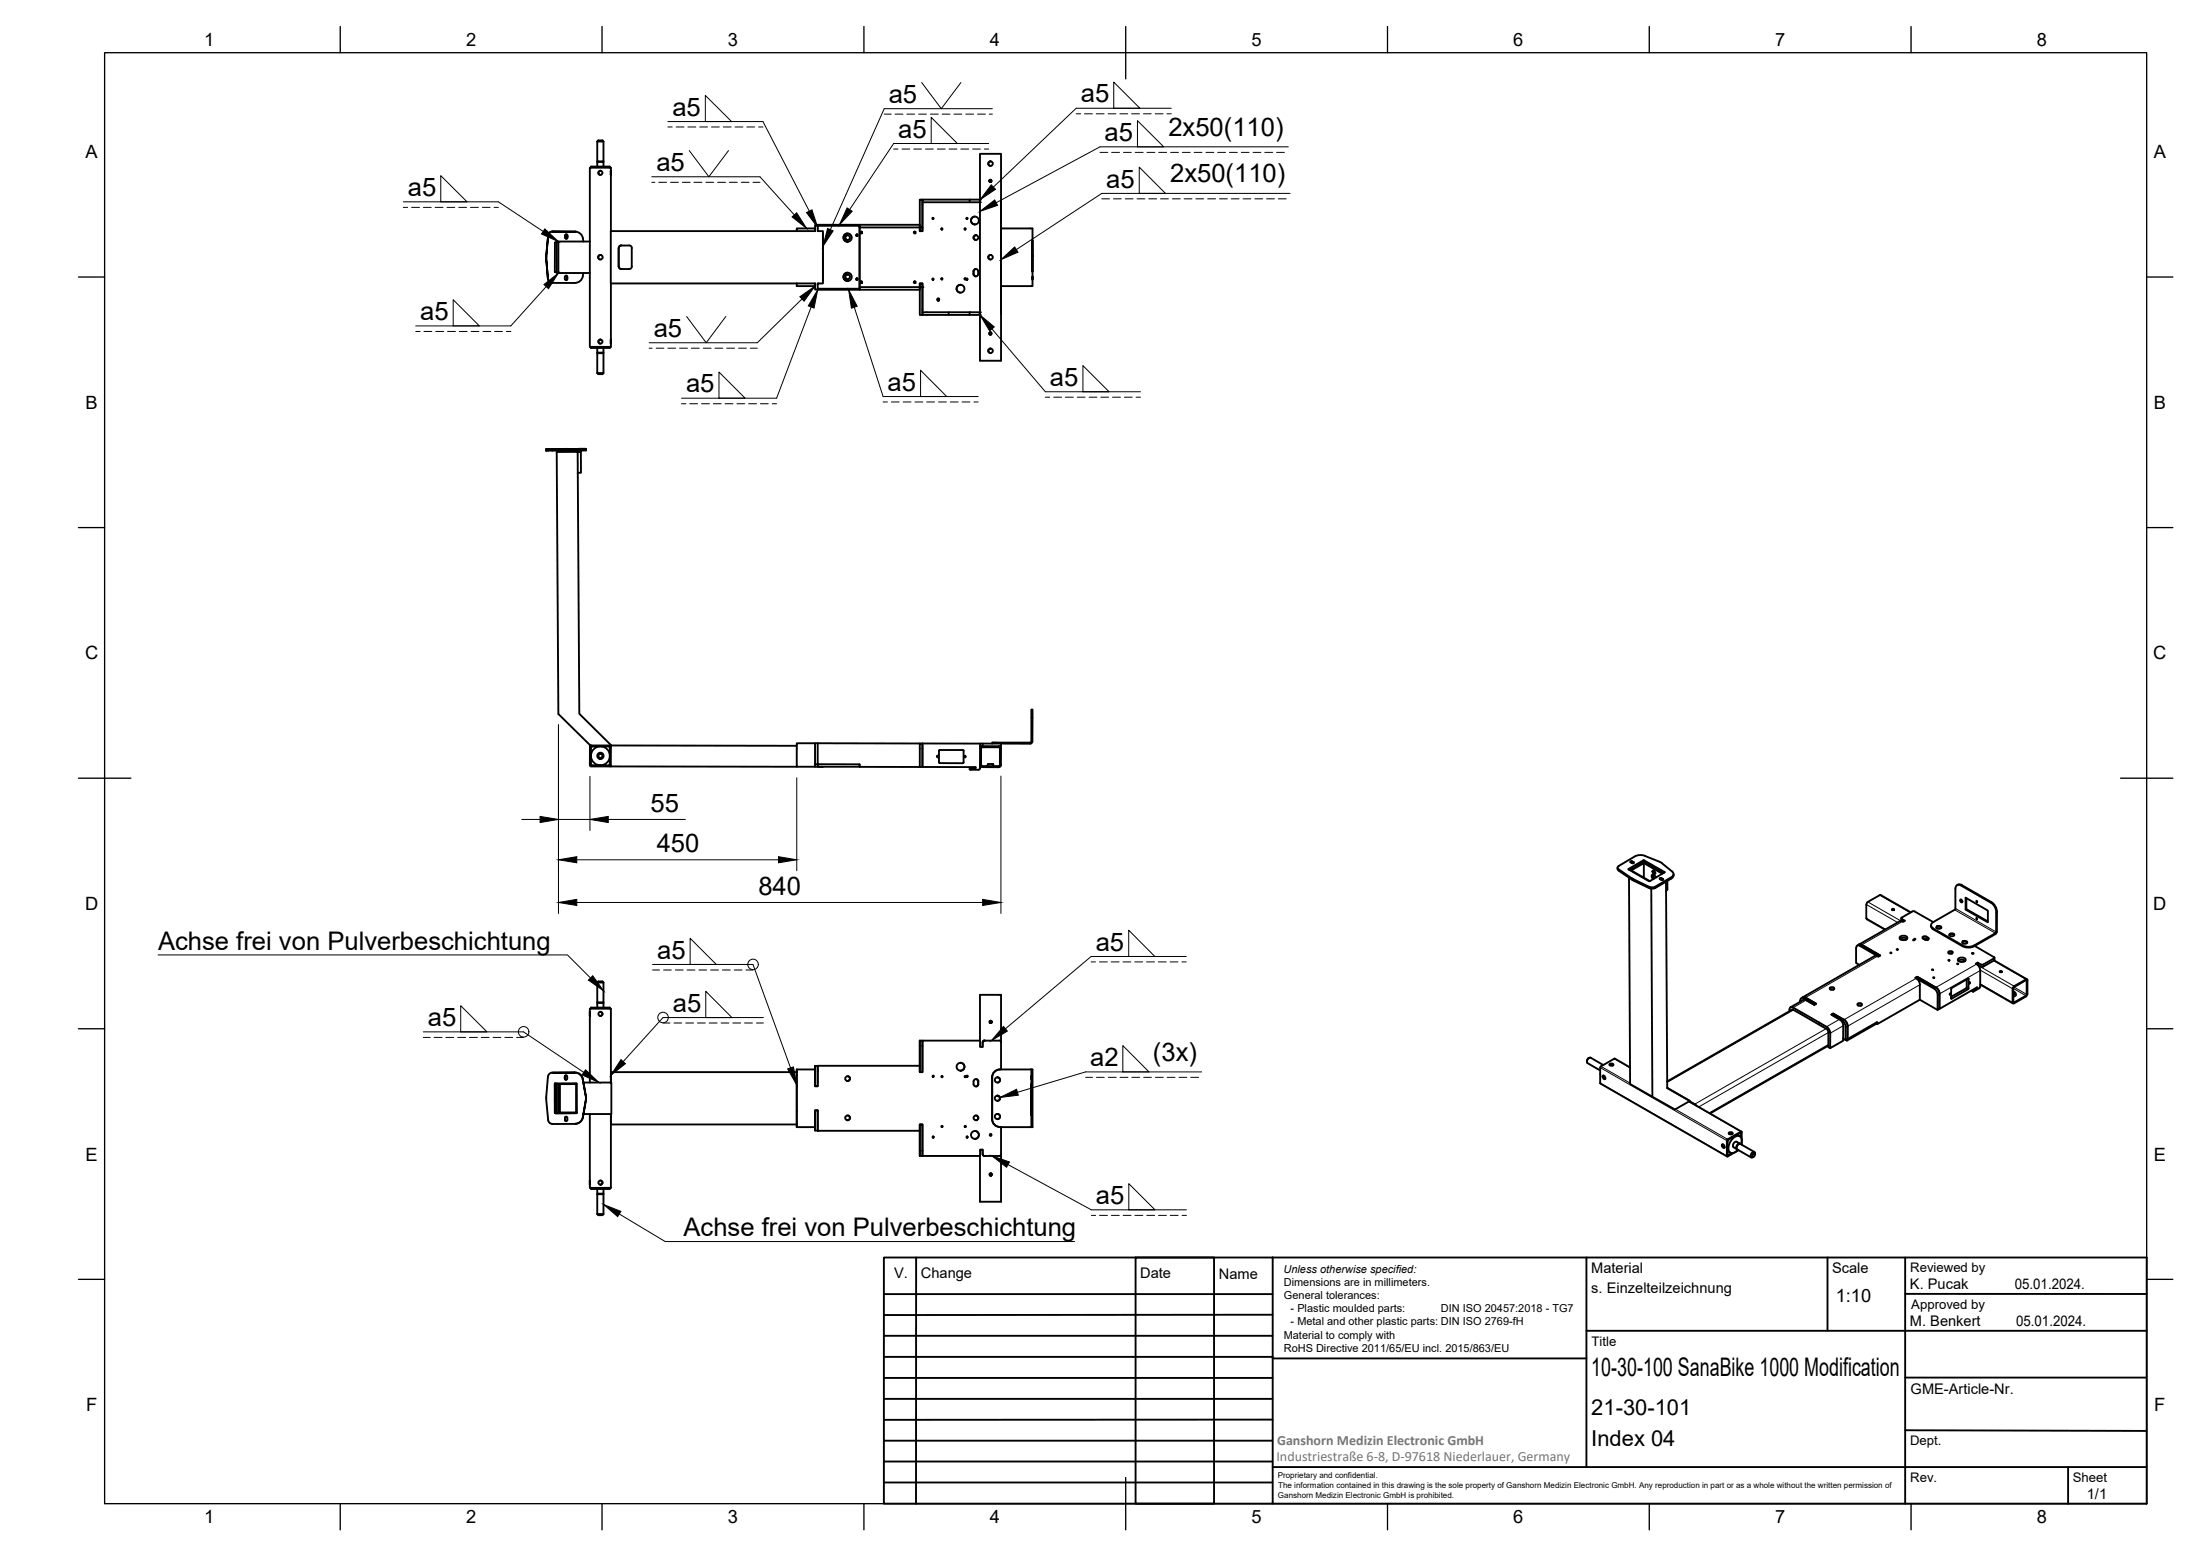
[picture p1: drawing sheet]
<svg xmlns="http://www.w3.org/2000/svg" width="420mm" height="297mm" viewBox="0 0 420 297" stroke-linecap="round" stroke-linejoin="round" font-family="sans-serif">
<!-- layer: Visible -->
<g fill="none" stroke="#000" stroke-width=".36">
<path d="M112.9 32v-.2h3.6v.2M114.1 31.8v-.9h1.2v.9M114.1 27l.2-.2h.8l.2 .2M114.1 27h1.2M114.1 27v3.8h1.2v-3.8M114.2 30.8v.1M114.7 32.6a.39 .39 0 0 0-.4 .4 .39 .39 0 0 0 .4 .4M115.1 30.8v.1M116.5 32h-3.9v34.2h4.1v-12.1M116.5 32h.2v12.1M116.6 32.6v.8zM176.2 38.6v5.5h-.5v-6h.5v5.3h-.5v.7h.5v-.7"/>
<path d="M176.2 38.6h11M185.2 38.1v.5M187.2 38.1h-11v.5M187.2 29.4h4v39.5h-4zM189.2 30.8a.43 .43 0 0 0-.5 .4 .43 .43 0 0 0 .5 .5M189.2 34.3l-.2 .2 .2 .3M191.2 38.4v21.4M191.2 38.4h.1M104.3 48.9l.4-4-.4 4M104.3 48.9v.4M104.6 53.3l-.3-4 .3 4M104.7 53.3a.79 .79 0 0 0 .8 .7"/>
<path d="M105.4 54h.1M105.5 54h4.3M105.5 44.2h4.3h-4.3M105.5 44.2a.79 .79 0 0 0-.8 .7M106.1 52h.1M106.3 46.3l-.3 .1 .1 5.6M106.3 52h-.3h.3M106.6 46.1h-.3v6h.3M107.9 52.9v.4M107.9 53.3l.2 .2 .2-.2-.2 .2M108.1 52.6l.2 .3-.2-.3-.2 .2M108.1 44.7l.3 .3-.3-.3-.2 .3 .1 .5h.3l.1-.1-.3 .2"/>
<path d="M108.3 52.9v.4zM108.4 45v.4zM109.8 44.2a1.67 1.67 0 0 1 1.6 1.9M109.8 44.2h.1M111.3 52.8a1.49 1.49 0 0 1-1.5 1.2M111.4 52.1l-.1 .7M112.6 46.1h-6v6h6M114.7 48.7a.43 .43 0 0 0-.5 .4 .43 .43 0 0 0 .5 .4M118.7 46.9h1.5M118.7 46.8l-.5 .3v.2v3.6l.2 .4 .3 .1M120.2 46.8l.4 .3v.3v3.7l-.4 .3h-1.5M152.2 44.1h-35.6v10h35.6"/>
<path d="M152.2 44.1h3.5M152.2 54.1h3.5M152.2 54.1v.5h3.5v-.5M152.2 44.1v-.5h3.5v.5M155.7 54.1v1.2h.5M156.2 55.1v.2h19.5v-1.2h.5v5.5M156.2 43.1h8v12h-8v-1h1v-10h-1zM157.2 44.6v9.1M161.9 44.9a.46 .46 0 0 0-.5 .5 .46 .46 0 0 0 .5 .4M161.9 52.4a.46 .46 0 0 0-.5 .4 .46 .46 0 0 0 .5 .5M161.9 44.6a.79 .79 0 0 0-.8 .8 .79 .79 0 0 0 .8 .8M161.9 52.1a.79 .79 0 0 0-.8 .7 .79 .79 0 0 0 .8 .8"/>
<path d="M163.7 53.1l-.2 .2 .2 .2M163.7 44.8l-.2 .1 .2 .2M164.2 42.9v.5h11.5v-.5h-19.5v.2v-.1h-.5v1.1M164.2 43.4v11.4M175.7 54.8h-11.5v.5M175.7 54.1h.5v.7h-.5zM175.7 54.8v5.3h.5v-5.3M178.2 53.2l-.1 .1 .1 .1M178.2 41.6l-.1 .1 .1 .1M179.9 43.6l-.1 .1 .1 .1M179.9 53.1l-.1 .1 .1 .1M181.2 59.6v.5"/>
<path d="M183.4 54.4a.75 .75 0 0 0-.7 .7 .75 .75 0 0 0 .7 .8M184.3 53.1l-.1 .1 .1 .1M184.3 43.6l-.1 .1 .1 .1M184.7 41.6l-.1 .1 .1 .1M184.7 53.2l-.1 .1 .1 .1M185.2 59.6v.5M185.9 51.8a.46 .46 0 0 1 .5-.4 .46 .46 0 0 1 .4 .4v.5M185.9 51.8v.5M186.2 41.3a.75 .75 0 0 0-.8 .8 .75 .75 0 0 0 .8 .7M186.4 44.9a.46 .46 0 0 0-.5 .5 .46 .46 0 0 0 .5 .4M186.4 51.4l-.4 .2-.1 .2M186.8 52.3a.46 .46 0 0 1-.4 .5 .46 .46 0 0 1-.5-.5l.1 .2 .4 .3"/>
<path d="M187.2 59.6h-11v.5h11M189.2 48.7a.43 .43 0 0 0-.5 .4 .43 .43 0 0 0 .5 .4M191.2 43.6h6v11h-6M191.2 59.8h.1M197.2 45.9v6zM197.2 52.8v.6zM197.2 48.7v.3zM112.9 66.2v.2h3.6v-.2M114.1 66.4v.9h1.2v-.9M114.1 71.2l.2 .2h.8l.2-.2M114.1 71.2h1.2M114.1 71.2v-3.8h1.2v3.8"/>
<path d="M114.2 67.3v.1M114.7 64.8a.39 .39 0 0 0-.4 .4 .39 .39 0 0 0 .4 .4M115.1 67.3v.1M116.6 64.8v.8zM189.2 66.5a.43 .43 0 0 0-.5 .5 .43 .43 0 0 0 .5 .4M189.2 63.4l-.2 .3 .2 .2M104.3 85.7h7.6h-7.6v.3M104.3 86h.1M106 85.7h4.2zM107.9 85.7h.5zM108.3 85.7h-.4M110.9 86.2l-.6 .1 .6-.1 .1 4-.7 .1"/>
<path d="M111.9 85.7v.3h-7.6M112.7 146.1l.2 .2h3.6l.2-.2M112.7 142.5l-.1 3.6M112.9 142.3l-.2 .2M114.1 146l-.1 .1M115.2 146l.1 .1M116.5 142.3l.2 .2M116.5 142.7l-.2-.2-3.4 .1v3.4h3.5l.1-3.3M116.7 142.3l-.1 4 35.6 .1M116.8 142.3l-6.2-6-.3-50h-4l.3 50 6.2 6 39.4 .1M155.7 146.4h1.5M155.7 141.9h-3.5v4.5h3.5v-.5"/>
<path d="M156.2 141.9v4h8v.5h11.5M156.2 141.9h-.5v4h.5v.5h8v-.5M156.2 141.9h19.5M175.7 141.9h.5v4.5h-.5zM176.2 142.9v3.5h10.1l.1 .1-.1 .1M179.5 143.2h4.4l.1 .1M179.5 143.2l-.2 .1 .1 2.3 4.5 .1M184 143.3v2.2M184 145.5l-.1 .2M185.3 146.6h1M185.3 146.6l-.1 .2 .1 .1M187.2 146.6l-.3 .3h-1.6"/>
<path d="M187.2 142v4.6M187.2 142.4h.4M187.2 146l.2 .4h.2M187.4 142.8v3.2M187.4 146l.2 .2M187.6 146.4l3.2 .1M187.6 142.6h3.2l.2 .3-.1 3.3h-3.3M187.6 142.4l3.2 .1M187.6 142.6l-.2 .2M187.6 142.4l-.3 .2-.1 .2M187.7 142v.4M188.6 146.2l.1-.4h.9l.2 .4"/>
<path d="M188.6 146.1l-.1 .1M189.5 142v-.3h7.4l.1-6.2h.2v6.1l-.2 .3-.2 .1M190.8 142.5l.3 .2 .1 .2v3.2l-.1 .1-.3 .2M191.2 142v.5h-.4M191.2 142l-15-.1v1M191.2 142h5.6M308.9 165.6l.2 .6M309.1 166.2l2.6 1.7M309.2 165.3l-.3 .4 .2 .2 2.6 1.8M311.1 167.5l.2 39.4 8.6 4.9 2.8-1.6-4.3-2.5M311.2 166.1l2.7-1.6 3.8 2.2M311.5 164.6l.2 .1"/>
<path d="M311.7 164.7l.2 .1M311.7 167.7l.3 .1M311.7 167.9l.3 .2M311.7 164.4l-.4 .1 .4 .3h.3v-.2l-.3-.2M311.9 168.1l3.1 1.5M312.2 163.5l-3.1 1.8M313.8 164.2l-2.8 1.7 4.1 2.3M313.8 164.5l-2.6 1.6M313.9 167.6v-2.8l-2.4 1.4 3.6 2M313.9 164.8l3.6 2M314 164.2l3.9 2.3-2.8 1.7M314 164.5l3.8 2.1"/>
<path d="M314 164.5h-.1M314 164.2h-.1M314.1 163.4l2.8 1.1M314.2 163.4l-1.2-.2-.8 .3M314.2 164.6l1.9 1.1M315.4 169.7l.2 39.7M315.6 166.2l.4 .1 .1 .5-.4-.1zM315.7 166.9v.4l.2 .4M315.8 166.2l.1 .3 .2 .2M315.9 167l-.1 .3 .2 .4M315.9 166.2v.3l.2 .2M316.3 167.5l-.2-.2a.44 .44 0 0 0-.6-.3v.4l.2 .4"/>
<path d="M316.9 164.5l2.4 1.9M317 167.8l.4 .2 .3-.1-.5-.3-.3 .1 .1 .1M317.1 167.8l.4 .2M318.2 168.3l.2 39.4M318.4 168.2l.1 1.7-.3 .1M319.3 166.4l.3 .2-.1 .6-3.6 2.2-.9-.1-3.1-1.5M319.6 166.9a.79 .79 0 0 1-.4 .8l-3.1 1.8-.5 .2-.6-.1M356.4 172.7v2.6M356.5 175.3v.1l3.5 2.1M356.7 172.2l-.2 .4M359.2 170.9l5.7 3.3M359.2 170.9l-2.5 1.3"/>
<path d="M361.4 173.7h.3M361.4 173.5l.4 .1-.4 .1zM362.9 179.2l.6-.2 .7 .2M363 179.2v.2M363 179.2l.5 .3M363 178.7l.2-.1a.75 .75 0 0 1 1.1 .6 .98 .98 0 0 1-1.5 0zM363.1 175.3l.2 .6M363.2 175.2v.2l.6 .4-.3 .2-.3-.2h-.4l-8.1 4.7M365.4 179.4h.2l-.2 .1zM365.6 179.2l.2 .1h-.2zM365.7 174l3.5 2M365.7 174h-.5l-2 1.2"/>
<path d="M367.3 179.2h.6M367.9 179.2l.3 .2M367.9 178.8l-.4-.1-.3 .2a.78 .78 0 0 0 1.2 .4l-.1-.3-.4-.2M368.8 176.6v.4l.4 .4 5.7 3.3M369.2 177.3l5.7 3.2M369.2 176l-.4 .5 .1 .5 .3 .2M369.8 177a.55 .55 0 0 1 .5-.3 .55 .55 0 0 1 .5 .4 .55 .55 0 0 1-.6 .2 .55 .55 0 0 1-.4-.3zM369.8 177.1l.5-.2 .5 .2M372.3 178.4a.55 .55 0 0 1 .5-.2 .55 .55 0 0 1 .4 .3 .55 .55 0 0 1-.5 .2 .55 .55 0 0 1-.4-.3zM372.3 178.5l.5-.2 .4 .2M373.3 173.7l-4.1 2.3M373.9 168.9l-.1 .1"/>
<path d="M373.9 168.9l.8 .1 5.6 3.2a2.24 2.24 0 0 1 1.1 1.8M374.5 171.7v.3l.3 .2M374.5 169l5.7 3.3a2.22 2.22 0 0 1 1 1.8v3.9l-4.2 2.5M374.5 169a.67 .67 0 0 0-.7 0 .67 .67 0 0 0-.4 .7v3.7l-.1 .3M374.8 179.8a.55 .55 0 0 1 .5-.2 .55 .55 0 0 1 .4 .4 .55 .55 0 0 1-.5 .2 .55 .55 0 0 1-.4-.4zM374.8 180l.4-.2 .5 .2M375.4 171.4l4.2 2.4v2.3l-4.2-2.5zM375.5 171.5v2.1l4.1 2.3M375.5 173.6h-.1M377.5 172l.1 .2zM377.5 175.2l.1 .2zM381.4 177.8l-.3 .5-4.1 2.4a2.41 2.41 0 0 1-2.1-.1"/>
<path d="M381.4 174.1v3.7M112.6 193.2v.8zM112.9 192.6v-.3h3.6v.3M114.1 192.3v-.8h1.2v.8M114.1 187.6l.2-.2h.8l.2 .2M114.1 187.6h1.2M114.1 187.6v3.8h1.2v-3.8M114.2 191.4v.1M114.7 193.2a.39 .39 0 0 1 .4 .3 .39 .39 0 0 1-.4 .4M115.1 191.4v.1M175.7 198.7v6h.5v-5M175.7 198.7h.5v1"/>
<path d="M175.7 198.7v4.8M176.2 199.7v5h-.5v-1.2M187.2 198.7v-8.8h4v14.3M187.7 199v.9h-.5v-1.2h-11v1M187.7 199v.9M188 198.7h2.9M188 198.6l-.3 .3M189.2 194.9l.2 .2-.2 .2M190.9 198.6l.3 .3M342.1 192.8h.4l6.5 3.8 .2 .4v2.9l.3 .2M342.3 192.7l-23.9 13.7M342.5 192.3l6.3 3.7a1.57 1.57 0 0 1 .7 1.2v2.9l2.5-1.4v-2.9a1.56 1.56 0 0 0-.7-1.2"/>
<path d="M342.5 192.3l-.3-.1a.57 .57 0 0 0-.4 .8M344.4 190.9h.5M344.4 190.9l-2.4 1.4M344.8 190.4l2.1 1.2-.4 .2-1.6-.9M344.8 190.4l-.4-.1-.2 .2M344.8 190.4l2.1 1.2-.4 .2-2.3-1.2a.54 .54 0 0 0-.4 .6M344.8 190.4l-.3-.1-.5 .3M349.2 199.6l-22.6 13M349.6 188.5l.4-.1 .2 .1 .1 .3-.5 .2-.4-.2zM349.6 188.9h.6M351.3 194.6l-1.5-.9 .3-.2 2 1.2a1.44 1.44 0 0 1 .8 1.2l-.1 2.4M352 198.3l.5 .2 .3-.2"/>
<path d="M352.1 194.7l-2-1.2-.3 .2 2 1.1a1.57 1.57 0 0 1 .7 1.3M352.1 194.6a1.57 1.57 0 0 1 .8 1.3M352.5 196.1v2.4M352.5 198.5l.2 .2M352.8 195.9v2.4M354.5 181v2.8l.6 .4M354.8 191.6l.5-.1 .2 .1 .1 .2-.5 .2-.4-.2zM354.9 192h.5M355.1 180.3h.5M355.2 180.6l3.5 2 .4-.2-3.5-2 3.5 2-.4 .2-.1-.1M355.2 180.6l-.5-.1-.2 .5M358.1 182.4l.5 .1"/>
<path d="M358.1 182.5l-13.8 7.9M358.4 195.4l-5.7 3.3v-.3M358.4 195.4l.1 .1M358.4 195.2v.2M361 181.9h.2l-.2 .1zM362.3 181.2h.2l-.2 .1zM366 186.8l-.2-.1 .4-.2 3.5 2M366 186.8a1.57 1.57 0 0 1 .7 1.2M366.6 188v2.8l-8.1 4.7v-.4l-5.7 3.3M369 185.1h.2l-.2 .1zM369.2 186.6h.2l-.2 .1zM369.7 188.5l-3.5-2-.4 .2 3.5 2a1.57 1.57 0 0 1 .8 1.2l-.1 2.9"/>
<path d="M369.7 188.5a1.57 1.57 0 0 1 .7 1.2M370.4 189.7v2.9l-.4 .2-3.4-2M372.1 183.3h.2l-.2 .1zM372.2 181.6h.4h.2l.1 .3-.5 .2-.3-.2zM372.2 182h.6M372.5 189.6v.2l-.1 .1zM373.8 183.9l.2 .1-.2 .1zM374 183.4l.7-.2 .6 .2M374.1 182.9l.3-.1a.75 .75 0 0 1 1 .5 .98 .98 0 0 1-1.5 0zM374.9 180.5a2.33 2.33 0 0 0 2.1 0M375.5 188.7l-2.9 1.6M375.6 187v1.5"/>
<path d="M375.6 188.5l-.1 .2M375.9 186.8l-3.2 1.9v2l3.1-1.8 .2-.2M375.9 186.8l.1 .1M376 186.9l-.1 1.8M376.1 187.5l.1 .2-.1 .1zM376.5 189.1l.3 .2M376.7 181.9l.2 .1-.2 .1zM376.9 189l-.1 .2 .1 .1M377.1 180.6l3.7 2.1M377.5 184a1.57 1.57 0 0 1 .7 1.3M377.5 184.1l-.2-.1 .4-.2 .6 .3M377.5 188.7l-.6 .3"/>
<path d="M377.6 188.6v-.1l-7.2 4.1v-2.9M377.7 183.8v.4M378 188.7l-1.1 .6M378.2 185.3v3M378.2 187.9l6.3 3.7M378.2 188.3l-.2 .4M378.3 184.1h.5M380.8 183.4l-2.2 1.2-.9-.4M380.8 182.7v.2l-2 1.2M380.8 183.3l6.3 3.7M380.9 182.8l-.1 .6M381.9 185.6h.4"/>
<path d="M382 185.4l.3 .1-.3 .1zM384.4 188.8v2.6M384.4 191.4v.1h.2M384.4 188.7l.3-.4 2.2-1.3h.3v2.9l-.3 .3-2.3 1.3M384.5 189.8l.4-.2-.3-.2 .3 .2 .1 .3M384.7 188.4l2.3-1.3v2.9l-2.4 1.4-.1-2.7M384.7 188.4l-.2 .3M105.4 204.8h.1M105.5 204.8a.84 .84 0 0 0-.9 .7 24.7 24.7 0 0 0 .2 8.6l.4 .4 .3 .1h4.3M105.5 204.8h.1M106 212.4v-5.5l.1 5.6M106 206.8l4.2 .1"/>
<path d="M106.1 206.8l-.1 .1M106.1 212.5h4h-4M106.3 206.8v5.7M106.6 207h3.4v5.4h-3.4zM106.9 207v5.4M107.9 205.9v-.4v.4M107.9 213.8l.2 .2M107.9 213.8v-.4v.4M108.1 205.3l-.2 .2 .2-.2 .2 .2v.6h-.3l-.1-.2 .2 .2M108.1 213.2l-.2 .2 .1-.2h.3l.1 .6-.3 .2-.2-.2M109.8 204.8h-4.3h4.3M109.8 204.8a1.49 1.49 0 0 1 1.5 1.2"/>
<path d="M110.1 212.5h.1M110.2 206.9l-.1 5.6M111.3 213.3a1.49 1.49 0 0 1-1.4 1.2M111.3 213.3l.6-3.3-.6 3.3M111.4 206.7h5.4v6h-5.4M111.9 209.3l-.6-3.3 .6 3.3M111.9 209.3v.7M112.6 206.7v-14.1h4.1v14.1M112.6 212.7v14.1h4.1v-14.1M116.7 204.8v.5M116.7 214.1v.4M116.7 204.7h35.5"/>
<path d="M116.7 214.7h35.5M152.2 204.2v10.5M152.2 204.7v10.5h3.5v-3.2h.5v3.8M152.2 204.2v.5M152.2 214.7v.5M155.7 212h.5v3.8h-.5zM155.7 215.2v.6M155.7 203.5h.5v3.9h-.5v-3.9v.7M156.2 215.9h19.5M156.2 203.5h.1M161.9 212.9a.46 .46 0 0 1 .4 .5 .46 .46 0 0 1-.4 .5M161.9 205.5a.46 .46 0 0 1 .4 .4 .46 .46 0 0 1-.4 .5"/>
<path d="M175.7 215.9v-1.2h.5v5M175.7 203.5h-19.5v3.9h-.5v-3.2h-3.5M175.7 214.7h.5v6h-.5zM175.7 215.9v4.8M178.2 205.3l.1 .2-.1 .1M178.2 216.9l.1 .2-.1 .1M179.9 214.9l.1 .1-.1 .2M179.9 205.4l.1 .1-.1 .1M183.4 202.9a.75 .75 0 0 1 .8 .7 .75 .75 0 0 1-.8 .8M184.3 205.4l.1 .1-.1 .1M184.3 214.9l.1 .1-.1 .2M184.7 216.9l.1 .2-.1 .1"/>
<path d="M184.7 205.3l.1 .2-.1 .1M185.9 206.9a.46 .46 0 0 0 .5 .5 .46 .46 0 0 0 .4-.5v.3l-.4 .2M186.2 215.9a.75 .75 0 0 1 .7 .8 .75 .75 0 0 1-.7 .7M186.4 212.9a.46 .46 0 0 1 .4 .5 .46 .46 0 0 1-.4 .5M186.4 206l.4 .2v.3M186.8 206.5v.5M186.8 206.5a.46 .46 0 0 0-.4-.5 .46 .46 0 0 0-.5 .5v.5M187.7 219.5v.9v-.9h-.5v1.2h-11v-1M189.2 216.5l.1 .2-.1 .1M190.5 205.7a.5 .5 0 0 1 .5 .5 .5 .5 0 0 1-.5 .5M190.5 209.2a.5 .5 0 0 1 .5 .5 .5 .5 0 0 1-.5 .4M190.5 212.6a.5 .5 0 0 1 .5 .5 .5 .5 0 0 1-.5 .5"/>
<path d="M191.2 215.2v14.2h-4v-8.7M197 205.4v.6zM197 209.8v.2zM197 204.2h.2v11h-6.2M197 204.2h-6a1.49 1.49 0 0 0-1.5 1.5v8a1.49 1.49 0 0 0 1.5 1.4M197 204.2v11M197 206.9v6zM303.4 202l-.3 .3v.4M303.5 201.9l-.2 .1M305.6 203.8v3M305.6 206.7l24.2 14.1M305.6 205.1h.1"/>
<path d="M305.8 203.6l2.6-1.5 2.9 1.7M305.8 203.6l-.2 .2M306.1 205.4l.4 .1 .1 .5-.4-.1zM306.2 203.3l-2.4-1.4a.7 .7 0 0 0-.6 1.1l2.4 1.4M306.2 205.3a.54 .54 0 0 0 .4 .6M307.4 203.2l.5-.2 .2 .3-.4 .2zM307.4 203.3l.4-.1 .3 .1M318.4 207.7l4.3 2.5M322.6 210.3l10 5.7M322.7 210.2l1 .6M323.7 210.8l.2 .2M328.9 218.5l.3 .1 .1 .5-.3-.1z"/>
<path d="M329 218.4a.54 .54 0 0 0 .4 .7M329.8 217.7v3M329.9 219.7l.6 .3M330.1 216.3l.5-.2 .3 .3-.5 .2zM330.2 216.4l.3-.1 .4 .1M331.7 218l.6 .3M331.7 218a.7 .7 0 0 0-.6 1l.6 .4M331.7 216.6l.6 .3M331.8 219.4a.65 .65 0 0 1-.1-.7 .65 .65 0 0 1 .6-.4 .71 .71 0 0 0-.5 1.1M331.8 219.4l2.7 1.6M331.9 218.6l-.2 .2M332 219.6l-2 1.2-.2-.1"/>
<path d="M332.4 216.3l-2.4 1.4-.1 2.7M332.4 216.3h.1v.9M332.4 218.4l2.6 1.5M332.5 218.4a1.2 1.2 0 0 0-.4-1.6 2.26 2.26 0 0 0-1.8 3.1 1.08 1.08 0 0 0 1.6-.4M332.6 217.7v-1.7l-2.7 1.5-.1 .2M332.6 217.8v.7M112.6 225.4v.8zM112.9 226.8v.2h3.6v-.2M114.1 227v.9h1.2v-.9M114.1 231.8l.2 .2h.8l.2-.2M114.1 231.8h1.2M114.1 231.8v-3.8h1.2v3.8"/>
<path d="M114.2 227.9v.1M114.7 225.4a.39 .39 0 0 1 .4 .4 .39 .39 0 0 1-.4 .4M115.1 227.9v.1M187.7 220.4l.3 .3h2.9l.3-.3M189.2 224l.2 .2-.2 .2M329.9 220.4l.2 .1M330.8 220.1l-.7 .4M334.8 220.3l.3-.1 .1 .2-.2 .3-.2 .2-.2-.2zM335.2 220.4a.32 .32 0 0 0-.3-.5 .62 .62 0 0 0-.5 .4 .62 .62 0 0 0 .2 .7l.3-.2"/>
<circle cx="114.7" cy="33" r=".39"/>
<circle cx="189.2" cy="34.5" r=".22"/>
<circle cx="189.2" cy="31.2" r=".43"/>
<circle cx="114.7" cy="49.1" r=".43"/>
<circle cx="161.9" cy="52.8" r=".46"/>
<circle cx="161.9" cy="45.4" r=".46"/>
<circle cx="161.9" cy="45.4" r=".79"/>
<circle cx="161.9" cy="52.8" r=".79"/>
<circle cx="163.7" cy="53.3" r=".16"/>
<circle cx="163.7" cy="44.9" r=".16"/>
<circle cx="164.5" cy="53.9" r=".16"/>
<circle cx="164.5" cy="44.4" r=".16"/>
<circle cx="174.7" cy="53.9" r=".16"/>
<circle cx="174.7" cy="44.4" r=".16"/>
<circle cx="178.2" cy="53.3" r=".12"/>
<circle cx="178.2" cy="41.7" r=".12"/>
<circle cx="179.2" cy="57.2" r=".2"/>
<circle cx="179.9" cy="43.7" r=".12"/>
<circle cx="179.9" cy="53.2" r=".12"/>
<circle cx="183.4" cy="55.1" r=".75"/>
<circle cx="184.3" cy="53.2" r=".12"/>
<circle cx="184.3" cy="43.7" r=".12"/>
<circle cx="184.7" cy="53.3" r=".12"/>
<circle cx="184.7" cy="41.7" r=".12"/>
<circle cx="186.2" cy="42.1" r=".75"/>
<circle cx="186.4" cy="45.4" r=".46"/>
<circle cx="189.2" cy="49.1" r=".43"/>
<circle cx="114.7" cy="65.2" r=".39"/>
<circle cx="189.2" cy="63.7" r=".22"/>
<circle cx="189.2" cy="67" r=".43"/>
<circle cx="114.7" cy="144.3" r=".39"/>
<circle cx="114.7" cy="144.3" r="1.81"/>
<circle cx="114.7" cy="144.3" r=".6"/>
<circle cx="179.1" cy="144.4" r=".16"/>
<circle cx="184.3" cy="144.4" r=".16"/>
<circle cx="374.6" cy="172" r=".23"/>
<circle cx="114.7" cy="193.5" r=".39"/>
<circle cx="189.2" cy="195.1" r=".22"/>
<circle cx="161.9" cy="213.4" r=".46"/>
<circle cx="161.9" cy="205.9" r=".46"/>
<circle cx="178.2" cy="217.1" r=".12"/>
<circle cx="178.2" cy="205.5" r=".12"/>
<circle cx="179.9" cy="205.5" r=".12"/>
<circle cx="179.9" cy="215" r=".12"/>
<circle cx="183.4" cy="203.6" r=".75"/>
<circle cx="184.3" cy="215" r=".12"/>
<circle cx="184.3" cy="205.5" r=".12"/>
<circle cx="184.7" cy="205.5" r=".12"/>
<circle cx="184.7" cy="217.1" r=".12"/>
<circle cx="186.2" cy="216.7" r=".75"/>
<circle cx="186.4" cy="213.4" r=".46"/>
<circle cx="189.2" cy="216.7" r=".16"/>
<circle cx="190.5" cy="206.2" r=".5"/>
<circle cx="190.5" cy="213.1" r=".5"/>
<circle cx="190.5" cy="209.7" r=".5"/>
<circle cx="114.7" cy="225.8" r=".39"/>
<circle cx="189.2" cy="224.2" r=".22"/>
</g>
<g fill="#000">
<circle cx="187.2" cy="38.1" r=".18"/>
<circle cx="187.2" cy="38.6" r=".18"/>
<circle cx="109.9" cy="44.2" r=".18"/>
<circle cx="156.2" cy="44.1" r=".18"/>
<circle cx="156.2" cy="54.1" r=".18"/>
<circle cx="164.2" cy="43.4" r=".18"/>
<circle cx="164.5" cy="44.5" r=".18"/>
<circle cx="164.5" cy="44.2" r=".18"/>
<circle cx="164.5" cy="53.7" r=".18"/>
<circle cx="164.5" cy="54" r=".18"/>
<circle cx="174.7" cy="54" r=".18"/>
<circle cx="174.7" cy="53.7" r=".18"/>
<circle cx="174.7" cy="44.2" r=".18"/>
<circle cx="174.7" cy="44.5" r=".18"/>
<circle cx="176.2" cy="54.8" r=".18"/>
<circle cx="179.2" cy="57" r=".18"/>
<circle cx="179.2" cy="57.4" r=".18"/>
<circle cx="187.2" cy="59.6" r=".18"/>
<circle cx="187.2" cy="60.1" r=".18"/>
<circle cx="104.3" cy="85.7" r=".18"/>
<circle cx="107.9" cy="85.7" r=".18"/>
<circle cx="108.3" cy="85.7" r=".18"/>
<circle cx="114.1" cy="146" r=".18"/>
<circle cx="115.2" cy="146" r=".18"/>
<circle cx="314.1" cy="164.6" r=".18"/>
<circle cx="188" cy="198.7" r=".18"/>
<circle cx="109.9" cy="214.6" r=".18"/>
<circle cx="156.2" cy="215.9" r=".18"/>
<circle cx="191" cy="215.2" r=".18"/>
<circle cx="197" cy="215.2" r=".18"/>
<circle cx="188" cy="220.7" r=".18"/>
</g>
<!-- layer: Visible Narrow -->
<g fill="none" stroke="#000" stroke-width=".19">
<path d="M309.1 165.9v.3M311 165.9v.1M311.7 164.4v.3M311.7 167.7v.2M311.9 167.8v.3M312 164.6v.2M313.8 164.2v.3M314 164.2v.3M315 169.3v.3M316.1 169.3v.2M317.3 167.6v.3M317.6 167.8v.2"/>
<path d="M317.9 166.5h.1M319.2 167.5v.2M356.4 175.3l3.7 2.1M356.4 172.7l6 3.4M356.7 172.2l6.3 3.6M359 170.9l5.8 3.3M363.1 179.1l.6 .4M363.2 175.4v.4M363.3 175.9l-8.1 4.7M367.7 179.2l.5 .2M367.9 178.8v.4M368.2 179v.4"/>
<path d="M369.2 177.3v.1M373.3 173.7l7.8 4.4v.2M373.4 173.4l7.8 4.5 .2-.1M374.6 169h-.1M380.3 172.2l-.1 .1M381.4 174.1h-.2M341.8 192.8l.2 .1M342.5 192.8l-24.1 13.8M343.9 193.2v.4M344.8 190.4h.1M344.8 190.4l-.3 .3M344.9 190.9l-2.4 1.4"/>
<path d="M347.4 195.2v.4M348.8 196.4l-25.1 14.4M349.2 197.1l-24.8 14.2M349.2 199.4l-22.8 13.1M351.3 194.6l-2.5 1.4M352 195.8l-2.5 1.4-.3-.2M352.1 194.7l-.3 .1M352.1 194.7h.1M358.6 182.5l-13.8 7.9M366 186.8l-13.9 7.9M366.6 188l-14.1 8.1M372.6 190.6l.1 .1"/>
<path d="M372.6 182h.1M374.8 183.2l.4 .3M374.9 180.5v.2M375.5 188.7l.3 .2M375.6 188.5l.3 .2M375.9 186.8l.1 .1M376.7 189h.2M377 180.5v.2M377.4 188.6l.1 .1M377.5 184.1l-8.2 4.6M377.8 184.3l6.9 4M378.2 185.3l-8.1 4.6"/>
<path d="M378.2 187.8l6.2 3.6M378.2 185.2l6.2 3.6M378.3 184.1v.4M378.8 184.1v.4M380.7 183.4l6.2 3.6M380.8 183v.4M384.5 188.7l2.4 1.4M384.5 191.3l.1 .1M384.6 188.4l2.5 1.4M385 189.7l-.5 .3M385 189.7v.4l-.5 .2M385 189.8l-.5 .4"/>
<path d="M386.9 187.1l.2 .1M305.6 206.8l24.2 13.9M305.6 203.8l24.2 13.9M305.8 203.6l5.5 3.2M308.3 202.1l3 1.7M320 211.8l9.9 5.7M322.5 210.3l10 5.7M332.4 216.3l.1 .1M329.9 220.4l.2 .1"/>
</g>
<!-- layer: Border -->
<g fill="none" stroke="#000" stroke-width=".25">
<path d="M20 10.1h390v276.9h-390zM65 5.1v5M115 5.1v5M165 5.1v5M215 5.1v10M265 5.1v5M315 5.1v5M365 5.1v5M15 52.9h5M410 52.9h5M15 100.7h5M410 100.7h5"/>
<path d="M15 148.6h10M405 148.6h10M15 196.4h5M410 196.4h5M15 244.2h5M410 244.2h5M65 287v5M115 287v5M165 287v5M215 282.1v9.9M265 287v5M315 287v5"/>
<path d="M365 287v5"/>
</g>
<!-- layer: TitleBlock -->
<g fill="none" stroke="#000" stroke-width=".36">
<path d="M168.8 240.1h74.3v46.9h-74.3zM168.8 259h74.3M168.8 255h74.3M168.8 247h74.3M175 240.1l-.1 46.9M216.9 240.1h15v46.9h-15zM243.1 240.1h166.9v46.9h-166.9M243.1 259.3h59.9M243.1 251h-74.3M303 240.1v40M303 254h107M349 240.1v13.9"/>
<path d="M363.9 247h46.1M363.9 240.1v46.9M168.8 279h74.2M168.8 275h74.2M168.8 267h74.3M168.8 263h74.3M243.1 271h-74.3M363.9 263h46M363.9 273l46.1 .2M168.8 283h74.2M243.1 280.1h166.9M395 280.1v6.9"/>
</g>
<g fill="none" stroke="#000" stroke-width=".19">
<path d="M134.7 18.2l5 5h-5zM176 15.8l3.8 5 3.7-5M212.7 15.7l5 5h-5zM77 38.5h18.2l8.5 5.7M77 39.6h.9M78.6 39.6h1.5M80.9 39.6h1.5M83.1 39.6h1.5M84.2 33.5l5 5h-5zM85.4 39.6h1.4M87.6 39.6h1.5M89.9 39.6h1.5"/>
<path d="M92.1 39.6h1.5M94.4 39.6h.8M124.5 33.7h20.6l6.6 7.3M124.5 34.8h.6M125.8 34.8h1.5M127.6 23.2h18.1l8.9 17.1M127.6 24.2h.8M128.1 34.8h1.5M129.1 24.2h1.5M130.3 34.8h1.5M131.4 24.2h1.5M131.6 28.8l3.8 4.9 3.7-4.9"/>
<path d="M132.5 34.8h1.5M133.6 24.2h1.5M134.8 34.8h1.5M135.9 24.2h1.5M137.1 34.8h1.5M138.1 24.2h1.5M139.3 34.8h1.5M140.4 24.2h1.5M141.6 34.8h1.4M142.6 24.2h1.5M143.8 34.8h1.3M144.9 24.2h.8"/>
<path d="M168.9 21.8h1.3M170.7 28.5h.8M170.9 21.8h1.5M172.3 28.5h1.5M173.2 21.8h1.5M174.5 28.5h1.5M175.5 21.8h1.4M176.7 28.5h1.5M177.7 21.8h1.5M177.8 22.4l5 5h-5zM179 28.5h1.5M179.9 21.8h1.5"/>
<path d="M181.3 28.5h1.5M182.2 21.8h1.5M183.5 28.5h1.5M184.4 21.8h1.5M185.8 28.5h1.4M186.7 21.8h1.5M188 28.5h.8M188.8 27.4h-18.1l-8.4 12.6M188.9 21.8h.6M189.5 20.8h-20.6l-10.3 23M205.5 21.7h.9M207.1 21.7h1.5"/>
<path d="M209.4 21.7h1.5M210.1 29.1h1.5M210.4 38h1.5M211.6 21.7h1.5M212.3 29.1h1.5M212.6 38h1.5M213.9 21.7h1.5M214.6 29.1h1.4M214.9 38h1.5M216.1 21.7h1.5M216.8 29.1h1.5M217.1 38h1.6"/>
<path d="M217.2 23l5 5h-5zM217.6 31.9l5 5h-5zM218.4 21.7h1.5M219.1 29.1h1.5M219.4 38h1.5M220.6 21.7h1.5M221.3 29.1h1.5M221.6 38h1.5M222.9 21.7h.8M223.6 29.1h1.5M223.7 20.7h-18.2l-15.8 15M223.9 38h1.5"/>
<path d="M225.8 29.1h1.5M226.1 38h1.5M228 29.1h1.6M228.4 38h1.5M230.3 29.1h1.5M230.7 38h1.4M232.6 29.1h1.5M232.9 38h1.5M234.8 29.1h1.5M235.1 38h1.5M237.1 29.1h1.4M237.4 38h1.5"/>
<path d="M239.3 29.1h1.5M239.6 38h1.6M241.6 29.1h1.5M241.9 38h1.5M243.8 29.1h1.5M244.1 38h1.5M246 28h-35.9l-19.9 10.7M246.4 36.9h-36l-16.3 10.8M86.6 57.2l4.9 5h-4.9zM104.3 54.7l-6.7 7.5h-18.2M153.2 57.1l-8.6 8.3h-20.6M154.9 58.6l-6.6 17.4h-18.1"/>
<path d="M163.2 58.7l5.5 17h18.1M79.4 63.3h.8M81 63.3h1.5M83.2 63.3h1.5M85.5 63.3h1.5M87.7 63.3h1.5M90 63.3h1.5M92.2 63.3h1.5M94.5 63.3h1.5M96.7 63.3h.9M124 66.5h.5M125.3 66.5h1.5"/>
<path d="M127.6 66.5h1.5M129.8 66.5h1.5M130.2 77.1h.8M131.1 60.4l3.8 5 3.7-5M131.7 77.1h1.5M132 66.5h1.5M134 77.1h1.5M134.3 66.5h1.5M136.2 77.1h1.5M136.5 66.5h1.5M137.3 71l5 5h-5zM138.5 77.1h1.5"/>
<path d="M138.8 66.5h1.5M140.7 77.1h1.5M141.1 66.5h1.4M143 77.1h1.5M143.3 66.5h1.3M145.2 77.1h1.5M147.5 77.1h.8M168.7 76.7h.8M170.2 76.7h1.5M172.5 76.7h1.5M174.7 76.7h1.5M175.8 70.7l5 5h-5z"/>
<path d="M177 76.7h1.5M179.2 76.7h1.5M181.5 76.7h1.5M183.7 76.7h1.5M186 76.7h.8M189.4 62.8l10.2 12h18.2M199.6 75.8h.9M201.2 75.8h1.5M203.5 75.8h1.5M205.7 75.8h1.5M206.8 69.8l5 5h-5zM208 75.8h1.5"/>
<path d="M210.2 75.8h1.5M212.5 75.8h1.5M214.7 75.8h1.5M217 75.8h.8M131.8 179.1l5 5h-5zM215.6 177.6l5 5h-5zM80.8 197h19.2l11.5 7.7M80.8 198h1.4M82.9 198h1.5M85.2 198h1.5M87.4 198h1.5M88 192l5 5h-5z"/>
<path d="M89.7 198h1.5M91.9 198h1.5M94.2 198h1.5M96.4 198h1.5M98.7 198h1.3M124.6 184.1h19.2l7.2 19.8M124.6 185.2h1.4M126.6 195.3h1.4M126.7 185.2h1.5M128.7 195.3h1.5M129 185.2h1.5M131 195.3h1.5"/>
<path d="M131.2 185.2h1.5M133.2 195.3h1.5M133.5 185.2h1.5M134.8 189.2l5 5.1h-5zM135.4 195.3h1.5M135.7 185.2h1.5M137.7 195.3h1.5M138 185.2h1.5M140 195.3h1.5M140.2 185.2h1.5M142.2 195.3h1.5M142.5 185.2h1.3"/>
<path d="M144.5 195.3h1.3M145.8 194.3h-19.2l-7.6 8.4M208.4 183.6h.8M210 183.6h1.5M212.2 183.6h1.5M214.4 199.6l5 5h-5zM214.5 183.6h1.5M216.7 183.6h1.5M219 183.6h1.5M221.2 183.6h1.5M223.5 183.6h1.5M225.7 183.6h.8"/>
<path d="M226.5 182.6h-18.1l-16.4 13.8M207.3 205.7h1.4M209.4 205.7h1.5M211.7 205.7h1.5M213.9 205.7h1.5M216.2 205.7h1.5M218.4 205.7h1.5M220.7 205.7h1.5M222.9 205.7h1.5M225.2 205.7h1.5M227.4 205.7h1.5M229.5 204.6h-22.2l-13 3.9"/>
<path d="M192.5 222.3l15.9 8.7h18.2M208.4 232h.9M210 232h1.5M212.3 232h1.5M214.5 232h1.5M215.6 226l5 5h-5zM216.7 232h1.5M219 232h1.5M221.3 232h1.5M223.5 232h1.5M225.8 232h.8"/>
<circle cx="100" cy="197" r="1.01"/>
<circle cx="126.6" cy="194.2" r="1.01"/>
<circle cx="143.8" cy="184.1" r="1.01"/>
</g>
<g fill="#000" stroke="#000" stroke-width=".19">
<path d="M189.3 35.3l.8 .8-2.9 2zM187.2 40.4l2.8-2.2 .5 1zM103.9 54.3l2.8-2.2-1.9 3zM104.1 43.7l2.6 2.4-3.3-1.4zM151.3 41.4l.8-.8 2 3zM152.8 56.6l2.9-2-2.1 2.9zM156.2 55.3l-.7 3.5-1.1-.4zM154 40.6l1.1-.5 1.1 3.3zM158.1 43.6l1 .5-1.9 2.9zM162.1 55.3l1.6 3.2-1.1 .3zM161.8 39.7l1 .6-2.5 2.6zM191.2 49.6l2.6-2.5 .6 1z"/>
<path d="M187.2 60.1l2.7 2.3-.9 .8zM191.6 195.9l.8 .9-3.1 1.9zM111.8 204.2l2.6 2.5-3.2-1.5zM118.6 202.3l.8 .8-2.7 2.2zM150.4 204.1l1.1-.4 .7 3.4zM190.9 209.5l3.2-1.6 .4 1.2zM189.4 220.6l3.4 1.2-.6 1z"/>
</g>
<!-- layer: FD_Dimensions -->
<path d="M106.7 138.4v36M99.7 156.4h3.4M106.7 156.4h6M112.7 148.2v10.3M116.2 156.4h14.7M152.2 148.5v17.7M191.2 148.2v26.2M110.2 172.3h77.5M110.2 164.1h38.5" fill="none" stroke="#000" stroke-width=".19"/>
<path d="M103.1 155.9l3.6 .5-3.6 .6zM112.7 156.4l3.5-.5v1.1zM106.7 172.3l3.5-.6v1.2zM106.7 164.1l3.5-.6v1.2zM148.7 163.5l3.5 .6-3.5 .6zM187.7 171.7l3.5 .6-3.5 .6z" fill="#000" stroke="#000" stroke-width=".19"/>
<!-- layer: Leaders -->
<path d="M113.2 186.3l2.1 2.9-2.9-2.1zM115.3 229.9l3.3 1.4-.6 .9z" fill="#000" stroke="#000" stroke-width=".19"/>
<path d="M30.2 182.3h78.2l4.4 4.4M118.3 231.8l8.7 5.2h78.2" fill="none" stroke="#000" stroke-width=".19"/>
<g font-size="4.9">
<text x="128.4" y="22.1">a5</text>
<text x="169.7" y="19.6">a5</text>
<text x="206.4" y="19.6">a5</text>
<text x="171.5" y="26.3">a5</text>
<text x="210.9" y="26.9">a5</text>
<text x="223.1" y="26">2x50(110)</text>
<text x="125.3" y="32.6">a5</text>
<text x="211.3" y="35.8">a5</text>
<text x="223.5" y="34.8">2x50(110)</text>
<text x="77.9" y="37.4">a5</text>
<text x="80.3" y="61.1">a5</text>
<text x="124.8" y="64.3">a5</text>
<text x="131" y="74.9">a5</text>
<text x="169.5" y="74.6">a5</text>
<text x="200.5" y="73.7">a5</text>
<text x="124.2" y="155">55</text>
<text x="125.4" y="162.7">450</text>
<text x="144.8" y="170.8">840</text>
<text x="30.2" y="181.3">Achse frei von Pulverbeschichtung</text>
<text x="125.5" y="183">a5</text>
<text x="209.3" y="181.5">a5</text>
<text x="81.7" y="195.9">a5</text>
<text x="128.5" y="193.1">a5</text>
<text x="208.2" y="203.5">a2</text>
<text x="220.2" y="202.5">(3x)</text>
<text x="209.3" y="229.9">a5</text>
<text x="130.5" y="236">Achse frei von Pulverbeschichtung</text>
<text x="303.9" y="262.6">10-30-100 SanaBike 1000 Modification</text>
</g>
<g font-size="4.2">
<text x="303.9" y="270.1">21-30-101</text>
<text x="303.9" y="276.1">Index 04</text>
</g>
<g font-size="3.5">
<text x="39" y="8.8">1</text>
<text x="89" y="8.8">2</text>
<text x="139" y="8.8">3</text>
<text x="189" y="8.8">4</text>
<text x="239" y="8.8">5</text>
<text x="289" y="8.8">6</text>
<text x="339" y="8.8">7</text>
<text x="389" y="8.8">8</text>
<text x="16.3" y="30.2">A</text>
<text x="411.3" y="30.2">A</text>
<text x="16.3" y="78">B</text>
<text x="411.3" y="78">B</text>
<text x="16.2" y="125.9">C</text>
<text x="411.2" y="125.9">C</text>
<text x="16.2" y="173.7">D</text>
<text x="411.2" y="173.7">D</text>
<text x="16.3" y="221.6">E</text>
<text x="411.3" y="221.6">E</text>
<text x="350.6" y="248.5">1:10</text>
<text x="16.4" y="269.4">F</text>
<text x="411.4" y="269.4">F</text>
<text x="39" y="290.8">1</text>
<text x="89" y="290.8">2</text>
<text x="139" y="290.8">3</text>
<text x="189" y="290.8">4</text>
<text x="239" y="290.8">5</text>
<text x="289" y="290.8">6</text>
<text x="339" y="290.8">7</text>
<text x="389" y="290.8">8</text>
</g>
<g font-size="2.8">
<text x="170.8" y="244">V.</text>
<text x="175.9" y="244.1">Change</text>
<text x="217.8" y="244.1">Date</text>
<text x="232.8" y="244.1">Name</text>
<text x="303.9" y="243.1">Material</text>
<text x="349.9" y="243.1">Scale</text>
<text x="303.9" y="246.8">s. Einzelteilzeichnung</text>
<text x="364.8" y="246">K. Pucak</text>
<text x="384.8" y="246.1">05.01.2024.</text>
<text x="364.8" y="253.1">M. Benkert</text>
<text x="385" y="253.1">05.01.2024.</text>
<text x="364.9" y="266.1">GME-Article-Nr.</text>
<text x="398.5" y="286.1">1/1</text>
</g>
<g font-size="2.7" fill="#757477">
<text x="243.9" y="275.9">Ganshorn Medizin Electronic GmbH</text>
<text x="243.8" y="278.9">Industriestraße 6-8, D-97618 Niederlauer, Germany</text>
</g>
<g font-size="2.5">
<text x="364.8" y="242.9">Reviewed by</text>
<text x="365" y="249.9">Approved by</text>
<text x="304" y="256.9">Title</text>
<text x="364.8" y="275.9">Dept.</text>
<text x="364.8" y="282.9">Rev.</text>
<text x="395.9" y="282.9">Sheet</text>
</g>
<g font-size="2.1">
<text x="245.1" y="242.9">Unless otherwise specified:</text>
<text x="245.2" y="245.4">Dimensions are in millimeters.</text>
<text x="245.2" y="248">General tolerances:</text>
<text x="246.5" y="250.5">- Plastic moulded parts:</text>
<text x="275.2" y="250.5">DIN ISO 20457:2018 - TG7</text>
<text x="245.2" y="255.5">Material to comply with</text>
<text x="246.5" y="253">- Metal and other plastic parts: DIN ISO 2769-fH</text>
<text x="245.2" y="258">RoHS Directive 2011/65/EU incl. 2015/863/EU</text>
</g>
<g font-size="1.5">
<text x="244" y="282.2">Proprietary and confidential.</text>
<text x="244.1" y="285.9">Ganshorn Medizin Electronic GmbH is prohibited.</text>
<text x="244.1" y="284.1">The information contained in this drawing is the sole property of Ganshorn Medizin Electronic GmbH. Any reproduction in part or as a whole without the written permission of</text>
</g>
</svg>
